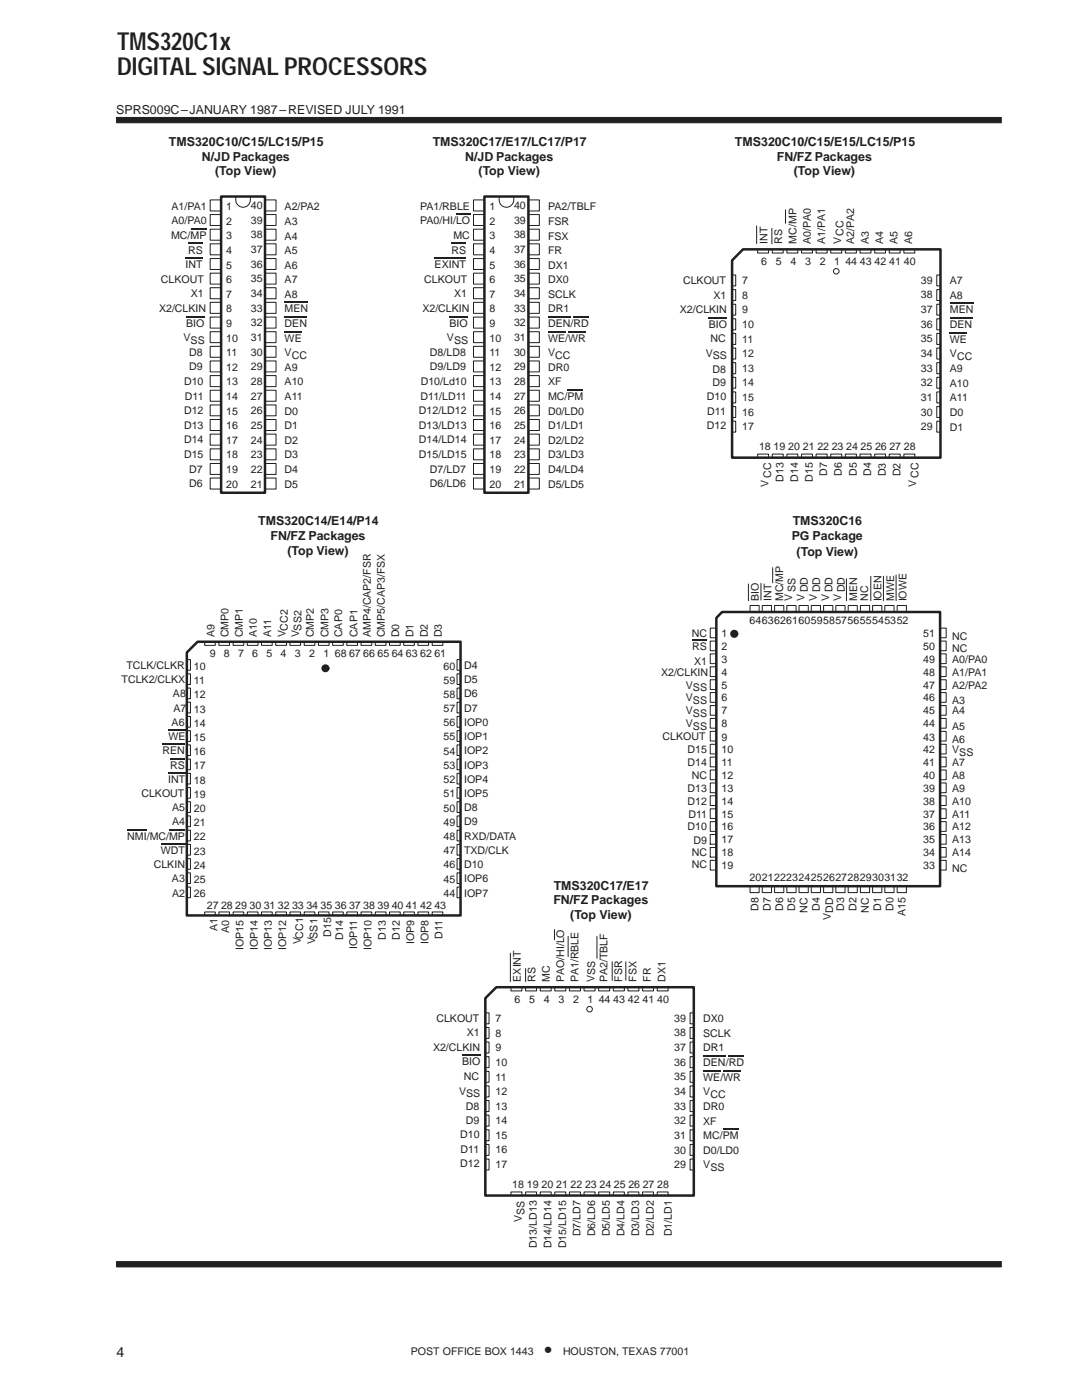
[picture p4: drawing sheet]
<svg xmlns="http://www.w3.org/2000/svg" width="216mm" height="279mm" viewBox="0 0 216 279" stroke-linecap="round" stroke-linejoin="round" font-family="sans-serif">
<g fill="#231f20" stroke="#231f20" stroke-width=".2">
<path d="M23.2 23.4h176.6v1.1h-176.6z" fill-rule="evenodd"/>
<path d="M23.2 251.8h176.6v1h-176.6z" fill-rule="evenodd"/>
</g>
<g fill="none" stroke="#231f20" stroke-width=".2">
<path d="M44.1 39.9h-2.2v2.2h2.2M47 39.2a1.57 1.57 0 0 0 .6 1.8 1.57 1.57 0 0 0 1.8 0l.2-.2a2.03 2.03 0 0 0 .4-1.6M52.9 39.9h2.2v2.2h-2.2M96.7 39.9h-2.2v2.2h2.2M99.6 39.2a1.55 1.55 0 0 0 .5 1.8 1.55 1.55 0 0 0 1.9 0l.2-.2a1.91 1.91 0 0 0 .3-1.6M105.4 39.9h2.2v2.2h-2.2M44.1 42.8h-2.2v2.2h2.2M44.1 45.7h-2.2v2.2h2.2M44.1 48.7h-2.2v2.2h2.2M44.1 51.6h-2.2v2.2h2.2M44.1 54.5h-2.2v2.2h2.2M44.1 57.4h-2.2v2.2h2.2"/>
<path d="M52.9 42.8h2.2v2.2h-2.2M52.9 45.7h2.2v2.2h-2.2M52.9 48.7h2.2v2.2h-2.2M52.9 51.6h2.2v2.2h-2.2M52.9 54.5h2.2v2.2h-2.2M52.9 57.4h2.2v2.2h-2.2M96.7 42.8h-2.2v2.2h2.2M96.7 45.7h-2.2v2.2h2.2M96.7 48.7h-2.2v2.2h2.2M96.7 51.6h-2.2v2.2h2.2M96.7 54.5h-2.2v2.2h2.2M96.7 57.4h-2.2v2.2h2.2"/>
<path d="M105.4 42.8h2.2v2.2h-2.2M105.4 45.7h2.2v2.2h-2.2M105.4 48.7h2.2v2.2h-2.2M105.4 51.6h2.2v2.2h-2.2M105.4 54.5h2.2v2.2h-2.2M105.4 57.4h2.2v2.2h-2.2M146.1 57.8h.7v2.2h-.7M146.1 54.9h.7v2.2h-.7M151 45.1v3.5M151.2 49.8v.7h2.2v-.7M154 45.6v3M154.1 49.8v.7h2.2v-.7"/>
<path d="M156.7 41.9v2.7M157 49.8v.7h2.2v-.7M159.9 49.8v.7h2.2v-.7M162.8 49.8v.7h2.2v-.7M165.8 49.8v.7h2.2v-.7M168.7 49.8v.7h2.2v-.7M171.6 49.8v.7h2.2v-.7M174.5 49.8v.7h2.2v-.7M177.4 49.8v.7h2.2v-.7M180.4 49.8v.7h2.1v-.7M187.7 57.8h-.8v2.2h.8M187.7 54.9h-.8v2.2h.8"/>
<path d="M44.1 60.3h-2.2v2.2h2.2M44.1 63.3h-2.2v2.2h2.2M44.1 66.2h-2.2v2.2h2.2M44.1 69.1h-2.2v2.2h2.2M44.1 72h-2.2v2.2h2.2M44.1 75h-2.2v2.2h2.2M44.1 77.9h-2.2v2.2h2.2M52.9 60.3h2.2v2.2h-2.2M52.9 63.3h2.2v2.2h-2.2M52.9 66.2h2.2v2.2h-2.2M52.9 69.1h2.2v2.2h-2.2M52.9 72h2.2v2.2h-2.2"/>
<path d="M52.9 75h2.2v2.2h-2.2M52.9 77.9h2.2v2.2h-2.2M96.7 60.3h-2.2v2.2h2.2M96.7 63.3h-2.2v2.2h2.2M96.7 66.2h-2.2v2.2h2.2M96.7 69.1h-2.2v2.2h2.2M96.7 72h-2.2v2.2h2.2M96.7 75h-2.2v2.2h2.2M96.7 77.9h-2.2v2.2h2.2M105.4 60.3h2.2v2.2h-2.2M105.4 63.3h2.2v2.2h-2.2M105.4 66.2h2.2v2.2h-2.2"/>
<path d="M105.4 69.1h2.2v2.2h-2.2M105.4 72h2.2v2.2h-2.2M105.4 75h2.2v2.2h-2.2M105.4 77.9h2.2v2.2h-2.2M146.1 78.2h.7v2.2h-.7M146.1 75.3h.7v2.2h-.7M146.1 72.4h.7v2.2h-.7M146.1 69.5h.7v2.2h-.7M146.1 66.5h.7v2.2h-.7M146.1 63.6h.7v2.2h-.7M146.1 60.7h.7v2.2h-.7M187.7 78.2h-.8v2.2h.8"/>
<path d="M187.7 75.3h-.8v2.2h.8M187.7 72.4h-.8v2.2h.8M187.7 69.5h-.8v2.2h.8M187.7 66.5h-.8v2.2h.8M187.7 63.6h-.8v2.2h.8M187.7 60.7h-.8v2.2h.8M44.1 80.8h-2.2v2.2h2.2M44.1 83.7h-2.2v2.2h2.2M44.1 86.6h-2.2v2.2h2.2M44.1 89.6h-2.2v2.2h2.2M44.1 92.5h-2.2v2.2h2.2M44.1 95.4h-2.2v2.2h2.2"/>
<path d="M52.9 80.8h2.2v2.2h-2.2M52.9 83.7h2.2v2.2h-2.2M52.9 86.6h2.2v2.2h-2.2M52.9 89.6h2.2v2.2h-2.2M52.9 92.5h2.2v2.2h-2.2M52.9 95.4h2.2v2.2h-2.2M96.7 80.8h-2.2v2.2h2.2M96.7 83.7h-2.2v2.2h2.2M96.7 86.6h-2.2v2.2h2.2M96.7 89.6h-2.2v2.2h2.2M96.7 92.5h-2.2v2.2h2.2M96.7 95.4h-2.2v2.2h2.2"/>
<path d="M105.4 80.8h2.2v2.2h-2.2M105.4 83.7h2.2v2.2h-2.2M105.4 86.6h2.2v2.2h-2.2M105.4 89.6h2.2v2.2h-2.2M105.4 92.5h2.2v2.2h-2.2M105.4 95.4h2.2v2.2h-2.2M146.1 84.1h.7v2.1h-.7M146.1 81.1h.7v2.2h-.7M151.2 91.3v-.7h2.2v.7M154.1 91.3v-.7h2.2v.7M157 91.3v-.7h2.2v.7M159.9 91.3v-.7h2.2v.7"/>
<path d="M162.8 91.3v-.7h2.2v.7M165.8 91.3v-.7h2.2v.7M168.7 91.3v-.7h2.2v.7M171.6 91.3v-.7h2.2v.7M174.5 91.3v-.7h2.2v.7M177.4 91.3v-.7h2.2v.7M180.4 91.3v-.7h2.1v.7M187.7 84.1h-.8v2.1h.8M187.7 81.1h-.8v2.2h.8M149.3 116.5v3.4M151.8 116.4v3.4M154.2 113.3v3"/>
<path d="M168.9 115.5v4.4M173.8 115v4.9M176.3 115v4.9M178.8 114.8v5.1M37.3 131.6h.7v2.2h-.7M37.3 134.5h.7v2.1h-.7M37.3 137.3h.7v2.1h-.7M40.8 128.1v.7h2.2v-.7M43.7 128.1v.7h2.1v-.7M46.5 128.1v.7h2.1v-.7M49.3 128.1v.7h2.2v-.7M52.2 128.1v.7h2.1v-.7"/>
<path d="M55 128.1v.7h2.2v-.7M57.9 128.1v.7h2.1v-.7M60.7 128.1v.7h2.1v-.7M63.5 128.1v.7h2.2v-.7M66.4 128.1v.7h2.1v-.7M69.2 128.1v.7h2.1v-.7M72 128.1v.7h2.2v-.7M74.9 128.1v.7h2.1v-.7M77.7 128.1v.7h2.2v-.7M80.6 128.1v.7h2.1v-.7M83.4 128.1v.7h2.1v-.7M86.2 128.1v.7h2.2v-.7"/>
<path d="M91.9 131.6h-.7v2.2h.7M91.9 134.5h-.7v2.1h.7M91.9 137.3h-.7v2.1h.7M142.9 125.4h-1.2v1.9h1.2M142.9 127.9h-1.2v2h1.2M142.9 130.5h-1.2v1.9h1.2M142.9 133.1h-1.2v1.9h1.2M142.9 135.7h-1.2v1.9h1.2M142.9 138.2h-1.2v2h1.2M149.7 122.1v-1.3h1.8v1.3M152.1 122.1v-1.3h1.8v1.3M154.6 122.1v-1.3h1.8v1.3"/>
<path d="M157 122.1v-1.3h1.8v1.3M159.4 122.1v-1.3h1.9v1.3M161.9 122.1v-1.3h1.8v1.3M164.3 122.1v-1.3h1.9v1.3M166.8 122.1v-1.3h1.8v1.3M169.2 122.1v-1.3h1.9v1.3M171.7 122.1v-1.3h1.8v1.3M174.1 122.1v-1.3h1.9v1.3M176.6 122.1v-1.3h1.8v1.3M179 122.1v-1.3h1.9v1.3M187.6 125.4h1.2v1.9h-1.2M187.6 127.9h1.2v2h-1.2"/>
<path d="M187.6 130.5h1.2v1.9h-1.2M187.6 133.1h1.2v1.9h-1.2M187.6 135.7h1.2v1.9h-1.2M187.6 138.2h1.2v2h-1.2M37.3 140.1h.7v2.2h-.7M37.3 143h.7v2.1h-.7M37.3 145.8h.7v2.2h-.7M37.3 148.7h.7v2.1h-.7M37.3 151.5h.7v2.1h-.7M37.3 154.3h.7v2.2h-.7M37.3 157.2h.7v2.1h-.7M37.3 160h.7v2.1h-.7"/>
<path d="M91.9 140.1h-.7v2.2h.7M91.9 143h-.7v2.1h.7M91.9 145.8h-.7v2.2h.7M91.9 148.7h-.7v2.1h.7M91.9 151.5h-.7v2.1h.7M91.9 154.3h-.7v2.2h.7M91.9 157.2h-.7v2.1h.7M91.9 160h-.7v2.1h.7M142.9 140.8h-1.2v1.9h1.2M142.9 143.4h-1.2v1.9h1.2M142.9 146h-1.2v1.9h1.2M142.9 148.5h-1.2v2h1.2"/>
<path d="M142.9 151.1h-1.2v1.9h1.2M142.9 153.7h-1.2v1.9h1.2M142.9 156.3h-1.2v1.9h1.2M142.9 158.8h-1.2v2h1.2M187.6 140.8h1.2v1.9h-1.2M187.6 143.4h1.2v1.9h-1.2M187.6 146h1.2v1.9h-1.2M187.6 148.5h1.2v2h-1.2M187.6 151.1h1.2v1.9h-1.2M187.6 153.7h1.2v1.9h-1.2M187.6 156.3h1.2v1.9h-1.2M187.6 158.8h1.2v2h-1.2"/>
<path d="M37.3 162.8h.7v2.2h-.7M37.3 165.7h.7v2.1h-.7M37.3 168.5h.7v2.2h-.7M37.3 171.4h.7v2.1h-.7M37.3 174.2h.7v2.1h-.7M37.3 177h.7v2.2h-.7M91.9 162.8h-.7v2.2h.7M91.9 165.7h-.7v2.1h.7M91.9 168.5h-.7v2.2h.7M91.9 171.4h-.7v2.1h.7M91.9 174.2h-.7v2.1h.7M91.9 177h-.7v2.2h.7"/>
<path d="M141.7 166.5h1.2M141.7 166.6v2M141.7 169.1v1.9M141.7 168.5h1.2M141.7 169.1h1.2M141.7 171.1h1.2M142.9 161.4h-1.2v1.9h1.2M142.9 164h-1.2v1.9h1.2M142.9 171.7h-1.2v1.9h1.2M149.7 176.9v1.2h1.8v-1.2M152.1 176.9v1.2h1.8v-1.2M154.6 176.9v1.2h1.8v-1.2"/>
<path d="M157 176.9v1.2h1.8v-1.2M159.4 176.9v1.2h1.9v-1.2M161.9 176.9v1.2h1.8v-1.2M164.3 176.9v1.2h1.9v-1.2M166.8 176.9v1.2h1.8v-1.2M169.2 176.9v1.2h1.9v-1.2M171.7 176.9v1.2h1.8v-1.2M174.1 176.9v1.2h1.9v-1.2M176.6 176.9v1.2h1.8v-1.2M179 176.9v1.2h1.9v-1.2M187.6 161.4h1.2v1.9h-1.2M187.6 164h1.2v1.9h-1.2"/>
<path d="M187.6 166.5h1.2v2h-1.2M187.6 169.1h1.2v2h-1.2M187.6 171.7h1.2v1.9h-1.2M40.8 182.7v-.7h2.2v.7M43.7 182.7v-.7h2.1v.7M46.5 182.7v-.7h2.1v.7M49.3 182.7v-.7h2.2v.7M52.2 182.7v-.7h2.1v.7M55 182.7v-.7h2.2v.7M57.9 182.7v-.7h2.1v.7M60.7 182.7v-.7h2.1v.7M63.5 182.7v-.7h2.2v.7"/>
<path d="M66.4 182.7v-.7h2.1v.7M69.2 182.7v-.7h2.1v.7M72 182.7v-.7h2.2v.7M74.9 182.7v-.7h2.1v.7M77.7 182.7v-.7h2.2v.7M80.6 182.7v-.7h2.1v.7M83.4 182.7v-.7h2.1v.7M86.2 182.7v-.7h2.2v.7M101.8 190.2v5.7M102 197v.8h2.1v-.8M104.9 197v.8h2.2v-.8M104.9 193.3v2.6"/>
<path d="M107.8 197v.8h2.2v-.8M110.6 185.5v2M110.7 197v.8h2.2v-.8M113.4 186.9v4M113.6 197v.8h2.2v-.8M116.5 197v.8h2.2v-.8M119.1 186.9v4.4M119.5 197v.8h2.2v-.8M122.2 191.9v3.8M122.4 197v.8h2.2v-.8M124.9 191.9v3.8M125.3 197v.8h2.2v-.8"/>
<path d="M128.2 197v.8h2.2v-.8M131.1 197v.8h2.2v-.8M96.8 202.1h.8v2.2h-.8M96.8 205.1h.8v2.1h-.8M96.8 208h.8v2.1h-.8M96.8 210.9h.8v2.2h-.8M96.8 213.8h.8v2.2h-.8M96.8 216.7h.8v2.2h-.8M96.8 219.6h.8v2.2h-.8M138.4 202.1h-.7v2.2h.7M138.4 205.1h-.7v2.1h.7M138.4 208h-.7v2.1h.7"/>
<path d="M138.4 210.9h-.7v2.2h.7M138.4 213.8h-.7v2.2h.7M138.4 216.7h-.7v2.2h.7M138.4 219.6h-.7v2.2h.7M96.8 222.6h.8v2.1h-.8M96.8 225.5h.8v2.2h-.8M96.8 228.4h.8v2.2h-.8M96.8 231.3h.8v2.2h-.8M102 238.6v-.7h2.1v.7M104.9 238.6v-.7h2.2v.7M107.8 238.6v-.7h2.2v.7M110.7 238.6v-.7h2.2v.7"/>
<path d="M113.6 238.6v-.7h2.2v.7M116.5 238.6v-.7h2.2v.7M119.5 238.6v-.7h2.2v.7M122.4 238.6v-.7h2.2v.7M125.3 238.6v-.7h2.2v.7M128.2 238.6v-.7h2.2v.7M131.1 238.6v-.7h2.2v.7M138.4 222.6h-.7v2.1h.7M138.4 225.5h-.7v2.2h.7M138.4 228.4h-.7v2.2h.7M138.4 231.3h-.7v2.2h.7"/>
<circle cx="166.9" cy="54.1" r=".55"/>
<circle cx="117.6" cy="201.4" r=".56"/>
</g>
<path d="M44.1 39.2h8.8v59.1h-8.8zM96.7 39.2h8.7v59.1h-8.7zM148.3 49.8h39.4v41.5h-41.6v-39.3zM39.4 128.1h52.5v54.6h-54.6v-52.5zM144.1 122.1h43.5v54.8h-44.7v-53.6zM96.8 199.2l2.2-2.2h39.4v41.6h-41.6z" fill="none" stroke="#231f20" stroke-width=".5"/>
<g fill="none" stroke="#231f20" stroke-width=".26">
<path d="M37 51.5h3.4M37.5 48.6h3M38 45.7h3.2M86.7 51.5h6.3M90.1 48.6h2.9M91 42.8h2.8M37.2 63.2h3.6M56.8 60.3h4.7M56.8 63.3h4.5M56.8 66.2h3.4M89.7 63.2h3.6M109.4 63.3h4.5"/>
<path d="M109.4 66.2h3.4M113.2 77.8h3.2M113.4 66.2h3.5M114.4 63.3h3.1M141.4 63.4h3.7M189.5 60.5h4.8M189.5 63.5h4.5M189.5 66.4h3.5M138.1 127.7h3M32.4 148.5h4.5M33.5 154.2h3.5M33.6 145.7h3.4"/>
<path d="M34 151.4h2.9M25.4 165.6h3.9M32.1 168.4h4.9M33.7 165.6h3.2M92.2 210.6h3.6M140.3 210.7h4.5M140.3 213.7h3.4M144.3 213.7h3.6M145.4 210.7h3.1M144.2 225.3h3.2"/>
</g>
<g fill="#231f20" stroke="#231f20" stroke-width=".34">
<circle cx="146.5" cy="126.5" r=".64"/>
<circle cx="64.9" cy="133.4" r=".63"/>
</g>
<g font-size="4.9" fill="#231f20">
<text x="23.4" y="10">TMS320C1x</text>
<text x="23.4" y="14.9">DIGITAL SIGNAL PROCESSORS</text>
</g>
<text font-size="3.5" fill="#231f20" x="108.6" y="270.4">•</text>
<text font-size="2.8" fill="#231f20" x="23.2" y="270.7">4</text>
<g font-size="2.5" fill="#231f20">
<text x="23.2" y="22.7">SPRS009C–JANUARY 1987–REVISED JULY 1991</text>
<text x="33.7" y="29.1">TMS320C10/C15/LC15/P15</text>
<text x="86.3" y="29.1">TMS320C17/E17/LC17/P17</text>
<text x="146.7" y="29.1">TMS320C10/C15/E15/LC15/P15</text>
<text x="40.3" y="32">N/JD Packages</text>
<text x="42.9" y="35">(Top View)</text>
<text x="92.8" y="32">N/JD Packages</text>
<text x="95.5" y="35">(Top View)</text>
<text x="155" y="32">FN/FZ Packages</text>
<text x="158.4" y="35">(Top View)</text>
<text x="51.5" y="104.8">TMS320C14/E14/P14</text>
<text x="54" y="107.7">FN/FZ Packages</text>
<text x="158" y="107.9">PG Package</text>
<text x="158.2" y="104.8">TMS320C16</text>
<text x="57.4" y="110.7">(Top View)</text>
<text x="159" y="110.9">(Top View)</text>
<text x="110.5" y="177.5">TMS320C17/E17</text>
<text x="110.4" y="180.5">FN/FZ Packages</text>
<text x="113.8" y="183.4">(Top View)</text>
</g>
<g font-size="2.1" fill="#231f20">
<text x="34.2" y="41.8">A1/PA1</text>
<text x="45.1" y="42">1</text>
<text x="50" y="41.7">40</text>
<text x="56.8" y="42">A2/PA2</text>
<text x="83.8" y="41.8">PA1/RBLE</text>
<text x="97.7" y="42">1</text>
<text x="102.6" y="41.7">40</text>
<text x="109.4" y="42">PA2/TBLF</text>
<text x="34.1" y="47.7">MC/MP</text>
<text x="34.2" y="44.8">A0/PA0</text>
<text x="45.1" y="44.9">2</text>
<text x="45.1" y="47.8">3</text>
<text x="50" y="44.7">39</text>
<text x="50" y="47.6">38</text>
<text x="56.8" y="44.9">A3</text>
<text x="56.8" y="47.8">A4</text>
<text x="83.9" y="44.8">PA0/HI/LO</text>
<text x="90.5" y="47.7">MC</text>
<text x="97.7" y="44.9">2</text>
<text x="97.7" y="47.8">3</text>
<text x="102.6" y="44.7">39</text>
<text x="102.6" y="47.6">38</text>
<text x="109.4" y="44.9">FSR</text>
<text x="109.4" y="47.8">FSX</text>
<text x="37" y="53.5">INT</text>
<text x="37.5" y="50.6">RS</text>
<text x="45.1" y="50.7">4</text>
<text x="45.1" y="53.6">5</text>
<text x="50" y="50.5">37</text>
<text x="50" y="53.4">36</text>
<text x="56.8" y="50.7">A5</text>
<text x="56.8" y="53.6">A6</text>
<text x="86.7" y="53.5">EXINT</text>
<text x="90.1" y="50.6">RS</text>
<text x="97.7" y="50.7">4</text>
<text x="97.7" y="53.6">5</text>
<text x="102.6" y="50.5">37</text>
<text x="102.6" y="53.4">36</text>
<text x="109.4" y="50.7">FR</text>
<text x="109.4" y="53.6">DX1</text>
<text x="151.9" y="53">6</text>
<text x="153.2" y="48.6" transform="rotate(-90 153.2 48.6)">INT</text>
<text x="154.8" y="53">5</text>
<text x="156" y="48.6" transform="rotate(-90 156 48.6)">RS</text>
<text x="157.7" y="53">4</text>
<text x="158.9" y="48.6" transform="rotate(-90 158.9 48.6)">MC/MP</text>
<text x="160.6" y="53">3</text>
<text x="161.8" y="48.6" transform="rotate(-90 161.8 48.6)">A0/PA0</text>
<text x="163.6" y="53">2</text>
<text x="164.7" y="48.6" transform="rotate(-90 164.7 48.6)">A1/PA1</text>
<text x="166.5" y="53">1</text>
<text x="167.8" y="48.6" transform="rotate(-90 167.8 48.6)">VCC</text>
<text x="168.7" y="53">44 43 42 41 40</text>
<text x="170.5" y="48.6" transform="rotate(-90 170.5 48.6)">A2/PA2</text>
<text x="173.3" y="48.6" transform="rotate(-90 173.3 48.6)">A3</text>
<text x="176.2" y="48.6" transform="rotate(-90 176.2 48.6)">A4</text>
<text x="179.1" y="48.6" transform="rotate(-90 179.1 48.6)">A5</text>
<text x="182" y="48.6" transform="rotate(-90 182 48.6)">A6</text>
<text x="32.1" y="56.4">CLKOUT</text>
<text x="38.1" y="59.3">X1</text>
<text x="45.1" y="56.5">6</text>
<text x="45.1" y="59.4">7</text>
<text x="50" y="56.4">35</text>
<text x="50" y="59.3">34</text>
<text x="56.8" y="56.5">A7</text>
<text x="56.8" y="59.5">A8</text>
<text x="84.7" y="56.4">CLKOUT</text>
<text x="90.6" y="59.3">X1</text>
<text x="97.7" y="56.5">6</text>
<text x="97.7" y="59.4">7</text>
<text x="102.6" y="56.4">35</text>
<text x="102.6" y="59.3">34</text>
<text x="109.4" y="56.5">DX0</text>
<text x="109.4" y="59.5">SCLK</text>
<text x="136.3" y="56.7">CLKOUT</text>
<text x="142.4" y="59.6">X1</text>
<text x="148.1" y="56.7">7</text>
<text x="148.1" y="59.6">8</text>
<text x="183.8" y="56.6">39</text>
<text x="183.8" y="59.6">38</text>
<text x="189.5" y="56.7">A7</text>
<text x="189.5" y="59.6">A8</text>
<text x="31.7" y="62.3">X2/CLKIN</text>
<text x="37.2" y="65.2">BIO</text>
<text x="45.1" y="62.3">8</text>
<text x="45.1" y="65.3">9</text>
<text x="50" y="62.2">33</text>
<text x="50" y="65.1">32</text>
<text x="56.8" y="65.3">DEN</text>
<text x="56.8" y="62.4">MEN</text>
<text x="84.3" y="62.3">X2/CLKIN</text>
<text x="89.7" y="65.2">BIO</text>
<text x="97.7" y="62.3">8</text>
<text x="97.7" y="65.3">9</text>
<text x="102.6" y="62.2">33</text>
<text x="102.6" y="65.1">32</text>
<text x="109.4" y="62.4">DR1</text>
<text x="109.4" y="65.3">DEN/RD</text>
<text x="135.6" y="62.5">X2/CLKIN</text>
<text x="141.4" y="65.4">BIO</text>
<text x="148.1" y="62.6">9</text>
<text x="148.1" y="65.5">10</text>
<text x="183.8" y="62.5">37</text>
<text x="183.8" y="65.4">36</text>
<text x="189.5" y="65.5">DEN</text>
<text x="189.5" y="62.6">MEN</text>
<text x="36.6" y="68.1">VSS</text>
<text x="37.7" y="71">D8</text>
<text x="45.1" y="68.2">10</text>
<text x="45.1" y="71.1">11</text>
<text x="50" y="68.1">31</text>
<text x="50" y="71">30</text>
<text x="56.8" y="68.2">WE</text>
<text x="56.8" y="71.1">VCC</text>
<text x="85.8" y="71">D8/LD8</text>
<text x="89.2" y="68.1">VSS</text>
<text x="97.7" y="68.2">10</text>
<text x="97.7" y="71.1">11</text>
<text x="102.6" y="68.1">31</text>
<text x="102.6" y="71">30</text>
<text x="109.4" y="68.2">WE/WR</text>
<text x="109.4" y="71.1">VCC</text>
<text x="140.8" y="71.2">VSS</text>
<text x="141.8" y="68.3">NC</text>
<text x="148.1" y="68.4">11</text>
<text x="148.1" y="71.3">12</text>
<text x="183.8" y="68.3">35</text>
<text x="183.8" y="71.3">34</text>
<text x="189.5" y="68.4">WE</text>
<text x="189.5" y="71.3">VCC</text>
<text x="36.7" y="76.8">D10</text>
<text x="37.7" y="73.9">D9</text>
<text x="45.1" y="74">12</text>
<text x="45.1" y="76.9">13</text>
<text x="50" y="73.9">29</text>
<text x="50" y="76.8">28</text>
<text x="56.8" y="74">A9</text>
<text x="56.8" y="76.9">A10</text>
<text x="84" y="76.8">D10/Ld10</text>
<text x="85.8" y="73.9">D9/LD9</text>
<text x="97.7" y="74">12</text>
<text x="97.7" y="76.9">13</text>
<text x="102.6" y="73.9">29</text>
<text x="102.6" y="76.8">28</text>
<text x="109.4" y="74">DR0</text>
<text x="109.4" y="76.9">XF</text>
<text x="142.2" y="74.4">D8</text>
<text x="142.2" y="77">D9</text>
<text x="148.1" y="74.2">13</text>
<text x="148.1" y="77.1">14</text>
<text x="183.8" y="74.2">33</text>
<text x="183.8" y="77.1">32</text>
<text x="189.5" y="74.2">A9</text>
<text x="189.5" y="77.2">A10</text>
<text x="36.7" y="82.7">D12</text>
<text x="36.9" y="79.8">D11</text>
<text x="45.1" y="79.8">14</text>
<text x="45.1" y="82.7">15</text>
<text x="50" y="79.8">27</text>
<text x="50" y="82.7">26</text>
<text x="56.8" y="79.8">A11</text>
<text x="56.8" y="82.8">D0</text>
<text x="83.6" y="82.7">D12/LD12</text>
<text x="83.9" y="79.8">D11/LD11</text>
<text x="97.7" y="79.8">14</text>
<text x="97.7" y="82.7">15</text>
<text x="102.6" y="79.8">27</text>
<text x="102.6" y="82.7">26</text>
<text x="109.4" y="79.8">MC/PM</text>
<text x="109.4" y="82.8">D0/LD0</text>
<text x="141" y="79.9">D10</text>
<text x="141.1" y="82.8">D11</text>
<text x="148.1" y="80">15</text>
<text x="148.1" y="82.9">16</text>
<text x="183.8" y="80">31</text>
<text x="183.8" y="83">30</text>
<text x="189.5" y="80.1">A11</text>
<text x="189.5" y="83">D0</text>
<text x="36.7" y="85.6">D13</text>
<text x="36.7" y="88.5">D14</text>
<text x="45.1" y="85.7">16</text>
<text x="45.1" y="88.6">17</text>
<text x="50" y="85.6">25</text>
<text x="50" y="88.5">24</text>
<text x="56.8" y="85.7">D1</text>
<text x="56.8" y="88.6">D2</text>
<text x="83.6" y="85.6">D13/LD13</text>
<text x="83.6" y="88.5">D14/LD14</text>
<text x="97.7" y="85.7">16</text>
<text x="97.7" y="88.6">17</text>
<text x="102.6" y="85.6">25</text>
<text x="102.6" y="88.5">24</text>
<text x="109.4" y="85.7">D1/LD1</text>
<text x="109.4" y="88.6">D2/LD2</text>
<text x="141" y="85.7">D12</text>
<text x="148.1" y="85.9">17</text>
<text x="151.5" y="89.8">18 19 20 21 22 23 24 25 26 27 28</text>
<text x="183.8" y="85.9">29</text>
<text x="189.5" y="85.9">D1</text>
<text x="36.7" y="91.4">D15</text>
<text x="37.7" y="94.3">D7</text>
<text x="45.1" y="91.5">18</text>
<text x="45.1" y="94.4">19</text>
<text x="50" y="91.5">23</text>
<text x="50" y="94.4">22</text>
<text x="56.8" y="91.5">D3</text>
<text x="56.8" y="94.4">D4</text>
<text x="83.6" y="91.4">D15/LD15</text>
<text x="85.8" y="94.3">D7/LD7</text>
<text x="97.7" y="91.5">18</text>
<text x="97.7" y="94.4">19</text>
<text x="102.6" y="91.5">23</text>
<text x="102.6" y="94.4">22</text>
<text x="109.4" y="91.5">D3/LD3</text>
<text x="109.4" y="94.4">D4/LD4</text>
<text x="165.1" y="95" transform="rotate(-90 165.1 95)">D7</text>
<text x="168" y="95" transform="rotate(-90 168 95)">D6</text>
<text x="170.9" y="95" transform="rotate(-90 170.9 95)">D5</text>
<text x="173.9" y="95" transform="rotate(-90 173.9 95)">D4</text>
<text x="176.8" y="95" transform="rotate(-90 176.8 95)">D3</text>
<text x="179.7" y="95" transform="rotate(-90 179.7 95)">D2</text>
<text x="37.7" y="97.3">D6</text>
<text x="45.1" y="97.3">20</text>
<text x="50" y="97.3">21</text>
<text x="56.8" y="97.3">D5</text>
<text x="85.8" y="97.3">D6/LD6</text>
<text x="97.7" y="97.3">20</text>
<text x="102.6" y="97.3">21</text>
<text x="109.4" y="97.3">D5/LD5</text>
<text x="153.4" y="97.3" transform="rotate(-90 153.4 97.3)">V CC</text>
<text x="156.3" y="96.2" transform="rotate(-90 156.3 96.2)">D13</text>
<text x="159.2" y="96.2" transform="rotate(-90 159.2 96.2)">D14</text>
<text x="162.2" y="96.2" transform="rotate(-90 162.2 96.2)">D15</text>
<text x="182.8" y="97.3" transform="rotate(-90 182.8 97.3)">V CC</text>
<text x="151.4" y="119.9" transform="rotate(-90 151.4 119.9)">BIO</text>
<text x="154" y="119.9" transform="rotate(-90 154 119.9)">INT</text>
<text x="156.3" y="120" transform="rotate(-90 156.3 120)">MC/MP</text>
<text x="158.1" y="119.9" transform="rotate(-90 158.1 119.9)">V</text>
<text x="158.8" y="118.2" transform="rotate(-90 158.8 118.2)">SS</text>
<text x="160.5" y="119.9" transform="rotate(-90 160.5 119.9)">V</text>
<text x="161.2" y="118.2" transform="rotate(-90 161.2 118.2)">DD</text>
<text x="163" y="119.9" transform="rotate(-90 163 119.9)">V</text>
<text x="163.7" y="118.2" transform="rotate(-90 163.7 118.2)">DD</text>
<text x="165.4" y="119.9" transform="rotate(-90 165.4 119.9)">V</text>
<text x="166.1" y="118.2" transform="rotate(-90 166.1 118.2)">DD</text>
<text x="167.9" y="119.9" transform="rotate(-90 167.9 119.9)">V</text>
<text x="168.6" y="118.2" transform="rotate(-90 168.6 118.2)">DD</text>
<text x="171" y="120" transform="rotate(-90 171 120)">MEN</text>
<text x="173.2" y="119.9" transform="rotate(-90 173.2 119.9)">NC</text>
<text x="178.4" y="119.9" transform="rotate(-90 178.4 119.9)">MWE</text>
<text x="149.6" y="124.5">64636261605958575655545352</text>
<text x="175.9" y="120" transform="rotate(-90 175.9 120)">IOEN</text>
<text x="180.9" y="120" transform="rotate(-90 180.9 120)">IOWE</text>
<text x="41.8" y="131">9</text>
<text x="42.8" y="127.2" transform="rotate(-90 42.8 127.2)">A9</text>
<text x="44.7" y="131">8</text>
<text x="45.6" y="127.2" transform="rotate(-90 45.6 127.2)">CMP0</text>
<text x="47.5" y="131">7</text>
<text x="48.4" y="127.2" transform="rotate(-90 48.4 127.2)">CMP1</text>
<text x="50.3" y="131">6</text>
<text x="51.3" y="127.2" transform="rotate(-90 51.3 127.2)">A10</text>
<text x="53.2" y="131">5</text>
<text x="54.1" y="127.2" transform="rotate(-90 54.1 127.2)">A11</text>
<text x="56" y="131">4</text>
<text x="57" y="127.2" transform="rotate(-90 57 127.2)">VCC2</text>
<text x="58.8" y="131">3</text>
<text x="59.7" y="127.2" transform="rotate(-90 59.7 127.2)">VSS2</text>
<text x="61.7" y="131">2</text>
<text x="62.6" y="127.2" transform="rotate(-90 62.6 127.2)">CMP2</text>
<text x="64.5" y="131">1 68 67 66 65 64 63 62 61</text>
<text x="65.6" y="127.2" transform="rotate(-90 65.6 127.2)">CMP3</text>
<text x="68.3" y="127.2" transform="rotate(-90 68.3 127.2)">CAP0</text>
<text x="71.3" y="127.2" transform="rotate(-90 71.3 127.2)">CAP1</text>
<text x="74" y="127.2" transform="rotate(-90 74 127.2)">AMP4/CAP2/FSR</text>
<text x="76.8" y="127.2" transform="rotate(-90 76.8 127.2)">CMP5/CAP3/FSX</text>
<text x="79.6" y="127.2" transform="rotate(-90 79.6 127.2)">D0</text>
<text x="82.5" y="127.2" transform="rotate(-90 82.5 127.2)">D1</text>
<text x="85.3" y="127.2" transform="rotate(-90 85.3 127.2)">D2</text>
<text x="88.2" y="127.2" transform="rotate(-90 88.2 127.2)">D3</text>
<text x="138" y="127.1">NC</text>
<text x="138.1" y="129.7">RS</text>
<text x="144" y="127.1">1</text>
<text x="144" y="129.7">2</text>
<text x="184.2" y="127.1">51</text>
<text x="184.2" y="129.7">50</text>
<text x="190" y="127.6">NC</text>
<text x="190" y="130.2">NC</text>
<text x="24.3" y="136.4">TCLK2/CLKX</text>
<text x="25.2" y="133.5">TCLK/CLKR</text>
<text x="38.7" y="133.7">10</text>
<text x="38.7" y="136.5">11</text>
<text x="88.5" y="133.6">60</text>
<text x="88.5" y="136.4">59</text>
<text x="92.6" y="133.5">D4</text>
<text x="92.6" y="136.4">D5</text>
<text x="131.9" y="134.8">X2/CLKIN</text>
<text x="136.8" y="137.4">VSS</text>
<text x="138.5" y="132.8">X1</text>
<text x="144" y="132.3">3</text>
<text x="144" y="134.8">4</text>
<text x="144" y="137.4">5</text>
<text x="184.2" y="132.3">49</text>
<text x="184.2" y="134.8">48</text>
<text x="184.2" y="137.4">47</text>
<text x="190" y="132.3">A0/PA0</text>
<text x="190" y="134.8">A1/PA1</text>
<text x="190" y="137.4">A2/PA2</text>
<text x="34.5" y="139.2">A8</text>
<text x="34.6" y="142">A7</text>
<text x="38.7" y="139.4">12</text>
<text x="38.7" y="142.2">13</text>
<text x="88.5" y="139.3">58</text>
<text x="88.5" y="142.1">57</text>
<text x="92.6" y="139.2">D6</text>
<text x="92.6" y="142">D7</text>
<text x="136.8" y="140">VSS</text>
<text x="136.8" y="142.6">VSS</text>
<text x="144" y="140">6</text>
<text x="144" y="142.6">7</text>
<text x="184.2" y="140">46</text>
<text x="184.2" y="142.6">45</text>
<text x="190" y="140.5">A3</text>
<text x="190" y="142.6">A4</text>
<text x="33.6" y="147.7">WE</text>
<text x="34.2" y="144.9">A6</text>
<text x="38.7" y="145">14</text>
<text x="38.7" y="147.9">15</text>
<text x="88.5" y="145">56</text>
<text x="88.5" y="147.8">55</text>
<text x="92.6" y="144.9">IOP0</text>
<text x="92.6" y="147.7">IOP1</text>
<text x="132.2" y="147.7">CLKOUT</text>
<text x="136.8" y="145.1">VSS</text>
<text x="144" y="145.1">8</text>
<text x="144" y="147.9">9</text>
<text x="184.2" y="145.1">44</text>
<text x="184.2" y="147.9">43</text>
<text x="190" y="145.7">A5</text>
<text x="190" y="148.4">A6</text>
<text x="32.4" y="150.5">REN</text>
<text x="34" y="153.4">RS</text>
<text x="38.7" y="150.7">16</text>
<text x="38.7" y="153.6">17</text>
<text x="88.5" y="150.6">54</text>
<text x="88.5" y="153.5">53</text>
<text x="92.6" y="150.5">IOP2</text>
<text x="92.6" y="153.4">IOP3</text>
<text x="137.2" y="150.3">D15</text>
<text x="137.2" y="152.9">D14</text>
<text x="138" y="155.4">NC</text>
<text x="144" y="150.3">10</text>
<text x="144" y="152.9">11</text>
<text x="144" y="155.4">12</text>
<text x="184.2" y="150.3">42</text>
<text x="184.2" y="152.9">41</text>
<text x="184.2" y="155.4">40</text>
<text x="190" y="150.3">VSS</text>
<text x="190" y="152.9">A7</text>
<text x="190" y="155.4">A8</text>
<text x="28.2" y="159.1">CLKOUT</text>
<text x="33.5" y="156.2">INT</text>
<text x="34.3" y="161.9">A5</text>
<text x="38.7" y="156.4">18</text>
<text x="38.7" y="159.2">19</text>
<text x="88.5" y="156.3">52</text>
<text x="88.5" y="159.1">51</text>
<text x="88.5" y="162">50</text>
<text x="92.6" y="156.2">IOP4</text>
<text x="92.6" y="159.1">IOP5</text>
<text x="92.6" y="161.9">D8</text>
<text x="137.2" y="158">D13</text>
<text x="137.2" y="160.6">D12</text>
<text x="144" y="158">13</text>
<text x="144" y="160.6">14</text>
<text x="184.2" y="158">39</text>
<text x="184.2" y="160.6">38</text>
<text x="190" y="158">A9</text>
<text x="190" y="160.6">A10</text>
<text x="25.4" y="167.6">NMI/MC/MP</text>
<text x="34.3" y="164.7">A4</text>
<text x="38.7" y="162.1">20</text>
<text x="38.7" y="164.9">21</text>
<text x="38.7" y="167.7">22</text>
<text x="88.5" y="164.8">49</text>
<text x="88.5" y="167.7">48</text>
<text x="92.6" y="164.7">D9</text>
<text x="92.6" y="167.6">RXD/DATA</text>
<text x="137.2" y="165.7">D10</text>
<text x="137.4" y="163.2">D11</text>
<text x="144" y="163.2">15</text>
<text x="144" y="165.7">16</text>
<text x="184.2" y="163.2">37</text>
<text x="184.2" y="165.7">36</text>
<text x="190" y="163.2">A11</text>
<text x="190" y="165.7">A12</text>
<text x="30.7" y="173.2">CLKIN</text>
<text x="32.1" y="170.4">WDT</text>
<text x="38.7" y="170.6">23</text>
<text x="38.7" y="173.4">24</text>
<text x="88.5" y="170.5">47</text>
<text x="88.5" y="173.3">46</text>
<text x="92.6" y="170.4">TXD/CLK</text>
<text x="92.6" y="173.2">D10</text>
<text x="138" y="170.8">NC</text>
<text x="138" y="173.1">NC</text>
<text x="138.4" y="168.4">D9</text>
<text x="144" y="168.3">17</text>
<text x="144" y="170.9">18</text>
<text x="144" y="173.5">19</text>
<text x="184.2" y="168.3">35</text>
<text x="184.2" y="170.9">34</text>
<text x="184.2" y="173.5">33</text>
<text x="190" y="168.3">A13</text>
<text x="190" y="170.9">A14</text>
<text x="190" y="174">NC</text>
<text x="34.3" y="176.1">A3</text>
<text x="34.3" y="178.9">A2</text>
<text x="38.7" y="176.3">25</text>
<text x="38.7" y="179.1">26</text>
<text x="88.5" y="176.2">45</text>
<text x="88.5" y="179">44</text>
<text x="92.6" y="176.1">IOP6</text>
<text x="92.6" y="178.9">IOP7</text>
<text x="149.6" y="175.9">20212223242526272829303132</text>
<text x="41.3" y="181.3">27 28 29 30 31 32 33 34 35 36 37 38 39 40 41 42 43</text>
<text x="43.4" y="185.8" transform="rotate(-90 43.4 185.8)">A1</text>
<text x="151.3" y="181.8" transform="rotate(-90 151.3 181.8)">D8</text>
<text x="153.8" y="181.8" transform="rotate(-90 153.8 181.8)">D7</text>
<text x="156.2" y="181.8" transform="rotate(-90 156.2 181.8)">D6</text>
<text x="158.7" y="181.8" transform="rotate(-90 158.7 181.8)">D5</text>
<text x="161.1" y="182.2" transform="rotate(-90 161.1 182.2)">NC</text>
<text x="163.6" y="181.8" transform="rotate(-90 163.6 181.8)">D4</text>
<text x="165.8" y="183.5" transform="rotate(-90 165.8 183.5)">VDD</text>
<text x="168.5" y="181.8" transform="rotate(-90 168.5 181.8)">D3</text>
<text x="170.9" y="181.8" transform="rotate(-90 170.9 181.8)">D2</text>
<text x="173.4" y="182.2" transform="rotate(-90 173.4 182.2)">NC</text>
<text x="175.8" y="181.8" transform="rotate(-90 175.8 181.8)">D1</text>
<text x="178.3" y="181.8" transform="rotate(-90 178.3 181.8)">D0</text>
<text x="180.7" y="182.7" transform="rotate(-90 180.7 182.7)">A15</text>
<text x="45.8" y="186.2" transform="rotate(-90 45.8 186.2)">A0</text>
<text x="48.6" y="189.6" transform="rotate(-90 48.6 189.6)">IOP15</text>
<text x="51.4" y="189.6" transform="rotate(-90 51.4 189.6)">IOP14</text>
<text x="54.3" y="189.6" transform="rotate(-90 54.3 189.6)">IOP13</text>
<text x="57.1" y="189.6" transform="rotate(-90 57.1 189.6)">IOP12</text>
<text x="60" y="188.4" transform="rotate(-90 60 188.4)">VCC1</text>
<text x="62.9" y="188.4" transform="rotate(-90 62.9 188.4)">VSS1</text>
<text x="66.1" y="187" transform="rotate(-90 66.1 187)">D15</text>
<text x="68.5" y="187.5" transform="rotate(-90 68.5 187.5)">D14</text>
<text x="71.3" y="189.4" transform="rotate(-90 71.3 189.4)">IOP11</text>
<text x="74.1" y="189.6" transform="rotate(-90 74.1 189.6)">IOP10</text>
<text x="77" y="187.5" transform="rotate(-90 77 187.5)">D13</text>
<text x="79.8" y="187.5" transform="rotate(-90 79.8 187.5)">D12</text>
<text x="82.6" y="188.4" transform="rotate(-90 82.6 188.4)">IOP9</text>
<text x="85.5" y="188.4" transform="rotate(-90 85.5 188.4)">IOP8</text>
<text x="88.3" y="187.3" transform="rotate(-90 88.3 187.3)">D11</text>
<text x="103.9" y="195.9" transform="rotate(-90 103.9 195.9)">EXINT</text>
<text x="106.8" y="195.9" transform="rotate(-90 106.8 195.9)">RS</text>
<text x="109.7" y="195.9" transform="rotate(-90 109.7 195.9)">MC</text>
<text x="112.6" y="195.9" transform="rotate(-90 112.6 195.9)">PAO/HI/LO</text>
<text x="115.5" y="195.9" transform="rotate(-90 115.5 195.9)">PA1/RBLE</text>
<text x="118.6" y="195.9" transform="rotate(-90 118.6 195.9)">VSS</text>
<text x="121.2" y="195.9" transform="rotate(-90 121.2 195.9)">PA2/TBLF</text>
<text x="124.1" y="195.9" transform="rotate(-90 124.1 195.9)">FSR</text>
<text x="127" y="195.9" transform="rotate(-90 127 195.9)">FSX</text>
<text x="129.9" y="195.9" transform="rotate(-90 129.9 195.9)">FR</text>
<text x="132.8" y="195.9" transform="rotate(-90 132.8 195.9)">DX1</text>
<text x="87.1" y="203.9">CLKOUT</text>
<text x="98.9" y="204">7</text>
<text x="102.7" y="200.2">6</text>
<text x="105.6" y="200.2">5</text>
<text x="108.5" y="200.2">4</text>
<text x="111.4" y="200.2">3</text>
<text x="114.3" y="200.2">2</text>
<text x="117.3" y="200.2">1</text>
<text x="119.5" y="200.2">44 43 42 41 40</text>
<text x="134.5" y="203.9">39</text>
<text x="140.3" y="204">DX0</text>
<text x="86.4" y="209.7">X2/CLKIN</text>
<text x="93.2" y="206.8">X1</text>
<text x="98.9" y="206.9">8</text>
<text x="98.9" y="209.8">9</text>
<text x="134.5" y="206.8">38</text>
<text x="134.5" y="209.7">37</text>
<text x="140.3" y="206.9">SCLK</text>
<text x="140.3" y="209.8">DR1</text>
<text x="92.2" y="212.6">BIO</text>
<text x="92.6" y="215.5">NC</text>
<text x="98.9" y="212.7">10</text>
<text x="98.9" y="215.6">11</text>
<text x="134.5" y="212.7">36</text>
<text x="134.5" y="215.6">35</text>
<text x="140.3" y="215.7">WE/WR</text>
<text x="140.3" y="212.7">DEN/RD</text>
<text x="91.6" y="218.4">VSS</text>
<text x="93" y="221.6">D8</text>
<text x="98.9" y="218.5">12</text>
<text x="98.9" y="221.5">13</text>
<text x="134.5" y="218.5">34</text>
<text x="134.5" y="221.5">33</text>
<text x="140.3" y="218.6">VCC</text>
<text x="140.3" y="221.5">DR0</text>
<text x="91.8" y="227.1">D10</text>
<text x="93" y="224.2">D9</text>
<text x="98.9" y="224.4">14</text>
<text x="98.9" y="227.3">15</text>
<text x="134.5" y="224.4">32</text>
<text x="134.5" y="227.3">31</text>
<text x="140.3" y="224.4">XF</text>
<text x="140.3" y="227.3">MC/PM</text>
<text x="91.8" y="232.9">D12</text>
<text x="91.9" y="230">D11</text>
<text x="98.9" y="230.2">16</text>
<text x="98.9" y="233.1">17</text>
<text x="134.5" y="230.2">30</text>
<text x="134.5" y="233.2">29</text>
<text x="140.3" y="230.3">D0/LD0</text>
<text x="140.3" y="233.2">VSS</text>
<text x="102.2" y="237.1">18 19 20 21 22 23 24 25 26 27 28</text>
<text x="104.1" y="243.8" transform="rotate(-90 104.1 243.8)">VSS</text>
<text x="107.1" y="249.1" transform="rotate(-90 107.1 249.1)">D13/LD13</text>
<text x="110" y="249.1" transform="rotate(-90 110 249.1)">D14/LD14</text>
<text x="112.9" y="249.1" transform="rotate(-90 112.9 249.1)">D15/LD15</text>
<text x="115.9" y="246.8" transform="rotate(-90 115.9 246.8)">D7/LD7</text>
<text x="118.8" y="246.8" transform="rotate(-90 118.8 246.8)">D6/LD6</text>
<text x="121.7" y="246.8" transform="rotate(-90 121.7 246.8)">D5/LD5</text>
<text x="124.6" y="246.8" transform="rotate(-90 124.6 246.8)">D4/LD4</text>
<text x="127.6" y="246.8" transform="rotate(-90 127.6 246.8)">D3/LD3</text>
<text x="130.5" y="246.8" transform="rotate(-90 130.5 246.8)">D2/LD2</text>
<text x="134.1" y="246.8" transform="rotate(-90 134.1 246.8)">D1/LD1</text>
<text x="82" y="270.4">POST OFFICE BOX 1443</text>
<text x="112.3" y="270.4">HOUSTON, TEXAS 77001</text>
</g>
</svg>
